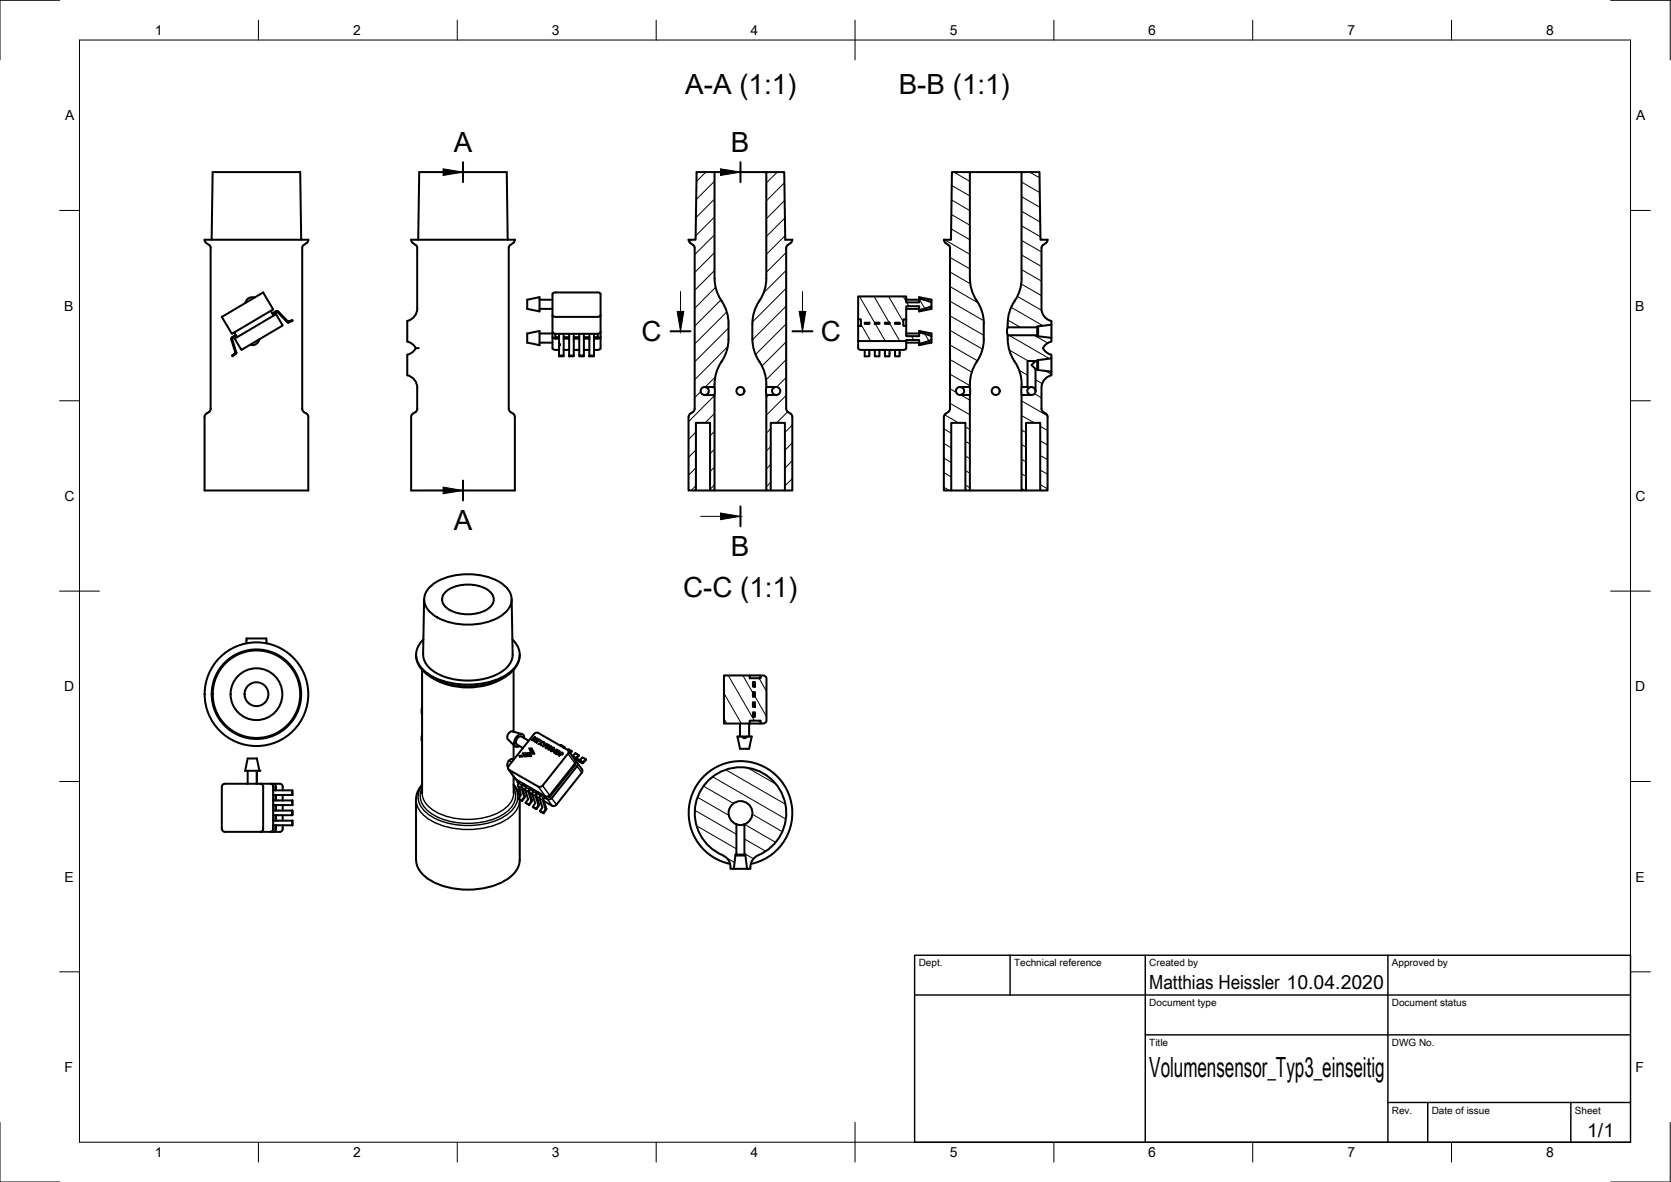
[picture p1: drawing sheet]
<svg xmlns="http://www.w3.org/2000/svg" width="420mm" height="297mm" viewBox="0 0 420 297" stroke-linecap="round" stroke-linejoin="round" font-family="sans-serif">
<!-- layer: Sichtbar -->
<g fill="none" stroke="#000" stroke-width=".51">
<path d="M179.7 43.3h13M243.9 43.3h13M256.9 43.3v26.7a10 10 0 0 1-1.7 5.5M256.9 43.3h4.5l.2 16.9h1.8M51.9 61.1l.9 .7 .2 .5M51.9 61.1l-.5-.9h26.1l-.4 .9M53 62.3v40.4M53.2 60.2l.3-16.9h22l.2 16.9M55.8 79.6l10.3-6.1 2.6 4.3-10.4 6.1zM64 74.8a1.79 1.79 0 0 0-2.3 1.4M68.1 78.1l.7 1.2M68.5 78.7l.8-.5h.5l2.6 2.6 1.1-.4 .1 .2-1.3 .4-2.6-2.6-1.1 .6"/>
<path d="M77.1 61.1l-.9 .7-.2 .5v40.4l.3 .7 .9 .7 .3 .4v18.8h-26.1v-18.5l.2-.5 1.1-.9 .3-.7M103.8 61.1l.9 .7 .2 .5v15.2a3.7 3.7 0 0 1-2.5 3.3v5a3.6 3.6 0 0 1 2.2 1.7M103.8 61.1l-.4-.9h26.1l-.5 .9M105.2 60.2l.2-16.9h22l.3 16.9M129 61.1l-.9 .7-.2 .5v40.4l.3 .7 1.1 .9 .2 .5v18.5h-26.1v-18.5l.3-.7 .9-.7 .3-.4v-5.5a3.2 3.2 0 0 0-2.5-3.2M132.6 75.3l3.1-.6v3.6l-3.1-.7zM135.7 75.3h3.2M135.7 77.6h3.2M138.9 79.2v8.3l.5 .4h1.2M138.9 73.9v5.3M138.9 79.2l.3 .3 .5 .1h10.5M150.2 73.5h-10.5l-.5 .1-.3 .3"/>
<path d="M150.2 73.5l.6 .1 .2 .3M151 79.2l-.2 .3-.6 .1M151 73.9v13.6l-.2 .3-.6 .1M173.5 61.1l1 .7 .2 .5v40.4l-.3 .7-1.1 .9-.2 .5v18.5h1.9v-17h3.5v17h1.2v-24h-2.5l.6-.3 .4-.6-.2-.8-.6-.3h2.3v-.8M173.6 61.1l-.5-.9h1.8l.3-16.9h4.5v26.7a10.3 10.3 0 0 0 1.7 5.5M181.4 75.5a10 10 0 0 1 1.8 5.8v3.9a12.1 12.1 0 0 1-2.6 7.1l-.7 2-.2 2.2M191 75.5a10.2 10.2 0 0 0-1.8 5.8M198.1 61.6l-.4 .7v40.4l.3 .7 1.1 .9 .1 .5v18.5h-1.8v-17h-3.6v17h-1.1v-24h2.5M198.8 61.1l.4-.9h-1.8l-.2-16.9h-4.5v26.7a10 10 0 0 1-1.7 5.5M198.8 61.1l-.8 .5M215.8 74.5h12.1v1.5h3.2v-1l3 .9 .1 1-3.1 1v-1h-3.2v3.3h-.8v1.7h.8v2.6h3.2v-1l3 .9 .1 1-3.1 1v-1h-3.2v.3h-12.1v-3.8h.7v-1.7h-.7zM227.9 75.3h3.2"/>
<path d="M227.9 77.6h3.2M231.1 75v-.3l3.1 .6v.7M234.2 76.9v.7l-3.1 .7v-.4M237.3 60.2h1.8l.3-16.9h4.5v26.7M237.3 60.2l.5 .9M237.7 61.1l1 .7 .2 .5v40.4l-.3 .7-.8 .5M243.9 70a10 10 0 0 0 1.7 5.5M245.5 75.5l.2 .2M245.7 75.7a9.8 9.8 0 0 1 1.7 5.6v3.9a10 10 0 0 1-1.7 5.6M255.2 75.5l-.2 .2M263 61.1l-.9 .7-.2 .5v15.5l.3 1.1 .6 .9 .7 .6 .9 .3v.9l-3.6 .4v.3h-7.4a10.7 10.7 0 0 1 1.7-6.6M263.4 60.2l-.4 .9"/>
<path d="M58.1 85.3l1.1 3.3-.9 .8 .2 .1 .9-.6M58.9 83.5l.7 1.2M59 85.1l10.4-6.1 1.7 2.8-10.4 6.1zM59.3 84.2l-1.1 .7-.1 .4M59.4 84.4l-.9 .5-.1 .4 1 3.5M65.2 85.3a1.79 1.79 0 0 1-2.3 1.3M104.5 87.5h.8M104.6 87.5a5.1 5.1 0 0 1-2.2 1.7v5.1M132.6 83.8l3.1-.6v3.5l-3.1-.6zM135.7 83.8h3.2M135.7 86.1h3.2M138.9 84.7l.5 .4h1.2"/>
<path d="M138.9 83.5l.3 .3 .5 .1h10.5M139.6 83.9l.1 .8h.9M140.6 84.2v2.2M140.6 89.4h1.1v.1h-1.1zM140.6 86.9v2.5M140.6 86.4l.2 .2-.2 .3M140.8 86.6l-.2 .3M141.7 84.2v5.2M141.7 85.1h1.4M141.7 84.7h1.4M141.7 87.9h1.4M143.1 89.4h1.2v.1h-1.2z"/>
<path d="M143.1 84.2v5.2M144.3 84.2v5.2M144.3 85.1h1.3M144.3 84.7h1.3M144.3 87.9h1.3M145.6 84.2v5.2h1.2v-5.2M145.6 89.4v.1h1.2v-.1M146.8 85.1h1.4M146.8 84.7h1.4M146.8 87.9h1.4M148.2 89.4h1.2v.1h-1.2zM148.2 84.2v5.2"/>
<path d="M149.4 84.2v5.2M149.4 85.1h.8M149.4 84.7h.8M149.4 87.9h.8M150.3 83.9l-.1 .8M151 84.7l-.2 .3-.6 .1M151 83.5l-.2 .3-.6 .1M177.4 97.3a1.01 1.01 0 0 0-1.2 .9 1.01 1.01 0 0 0 1 1.1M179.7 97.3v2M189.2 81.3v3.9M189.2 85.2a12.1 12.1 0 0 0 2.5 7.1l.7 2 .3 2.2M192.7 96.5v.7h2.5"/>
<path d="M192.7 97.2v2.1M195.2 97.2l-.8 .4-.3 .5 .2 .8 .9 .4M195.2 97.2a1.01 1.01 0 0 1 1 1.1 1.01 1.01 0 0 1-1 1M215.8 85.7v1.8l.2 .3 .6 .1M215.8 80.2v1.7M217.4 81.1h1.2v.3h-1.2zM217.4 87.9v1.6h1.2v-1.6M220 81.1h1.1v.3h-1.1zM220 87.9v1.6h1.1v-1.6M222.5 81.1h1.2v.3h-1.2zM222.5 87.9v1.6h1.2v-1.6M225 81.1h1.2v.3h-1.2z"/>
<path d="M225 87.9v1.6h1.2v-1.6M227.9 85.7v1.8l-.5 .4h-10.8M227.9 83.8h3.2M227.9 86.1h3.2M227.9 80.2v1.7M231.1 83.5v-.3l3.1 .6v.7M234.2 85.4v.7l-3.1 .6v-.3M241.4 99.3h2.5v24h-1.2v-17h-3.5v17h-1.9v-18.5M241.4 97.2l.7 .3 .3 .7-.2 .6-.8 .5M241.4 97.2a1.01 1.01 0 0 0-1 1.1 1.01 1.01 0 0 0 1 1M243.9 96.5v.7h-2.5M243.9 97.2v2.1"/>
<path d="M245.7 90.8a10.2 10.2 0 0 0-1.8 5.7M253.4 82.3l-.2 .7 .2 1.3M255 90.8a9.7 9.7 0 0 1 1.9 5.7M255.1 90.8a10.5 10.5 0 0 1-1.7-6.5h7.4v.2l3.6 .4v.9l-.8 .3-.8 .6a.8 .8 0 0 0-.5 .7 .8 .8 0 0 0 .4 .8l.8 .6 .9 .3v1l-3.6 .4v.2h-2.4v6.5M256.9 96.5v.7h1.5M256.9 97.2v2.1M258.4 97.2l.2 .3 .5-.2 .7 .1 .5 .5 .1 .4M258.6 97.5l-.3 .6 .1 .5 .3 .5 .7 .2M259.4 99.3h-2.5v24h1.1v-17h3.6v17h1.8v-18.5M260.4 92.7h.4v.3l3.6 .4v.9l-.8 .3-.9 .7-.5 .8-.3 .9v6l.3 .4 .7 .5M260.4 90.7l-1 1 1 1M260.4 92.7v5.6"/>
<path d="M260.4 98.3a1.01 1.01 0 0 1-1 1M260.8 90.7v2M260.8 82.3v2M261 90.5v2.5M261 82v2.5M264.4 90.1v3.3M264.4 81.6v3.3M237.8 103.9l-.3 .4-.2 .5M262.9 103.9l.4 .4 .1 .5M175 123.3h3.5M179.7 123.3h13M193.8 123.3h3.6"/>
<path d="M239.2 123.3h3.5M243.9 123.3h13M258 123.3h3.6M106.6 150.6l-.2 13.9M108.1 147.5a15.2 15.2 0 0 1 12.8-2.9 9.9 9.9 0 0 1 7.4 4.4 4.3 4.3 0 0 1-1.9 5.5 16.6 16.6 0 0 1-17.5 0 4.3 4.3 0 0 1-.8-7zM112.3 148.5a9.7 9.7 0 0 1 10.7 0 2.69 2.69 0 0 1 1.1 2.6 2.69 2.69 0 0 1-1.8 2.2 9.9 9.9 0 0 1-10-.5 2.54 2.54 0 0 1 0-4.3zM128.7 150.6l.2 13.9a5.8 5.8 0 0 1-3.7 4.8 17.2 17.2 0 0 1-16.7-1 4.9 4.9 0 0 1-2.1-3.8M67 160.9v-.4h-5l-.1 1.2M67 160.9l.1 .8M104.6 164.6l.2 1.5 .7 1.4 1.2 1.4 1.2 1 2.1 1.1 2.1 .8 1.9 .4 2.8 .3M106.1 168.3v31M106.1 177.7l-.1 1.1 .1 .6"/>
<path d="M106.5 160.7a5.1 5.1 0 0 0 .6 8.3 19.5 19.5 0 0 0 21.1 0 5.1 5.1 0 0 0 .6-8.3M129.1 168.3v15.6M130.7 164.6l-.2 1.5-.8 1.5-1.1 1.3-1.3 1.1-1.8 .9-2.4 .9-2.6 .5-2.1 .2M182 169.7h6.5v.7h2.8v-.7h.5a.86 .86 0 0 1 .9 .8v10.5a.88 .88 0 0 1-.9 .8h-.5v-.7h-2.8v.7h-6.5zM188.5 169.7l2.8 .1M189.3 176.5h.5v1.1h-.5zM189.3 173.9h.5v1.2h-.5zM189.3 171.4h.5v1.2h-.5zM189.3 179h.5v1.2h-.5zM55.8 197.8v10.4M56.5 197h9M56.5 197a.75 .75 0 0 0-.7 .8"/>
<path d="M62.3 193.7v3.3M64.6 190.6h-2.3l-.7 3.1h3.6M64.6 190.6l.6 3.1M64.6 197v-3.3v3.3M64.6 190.6h.1M65.2 193.7h.1M65.5 197h4.9a.75 .75 0 0 1 .7 .8v.8M65.5 197a.71 .71 0 0 1 .7 .8v10.4a.75 .75 0 0 1-.7 .8M68 197a.71 .71 0 0 1 .7 .8v10.4a.75 .75 0 0 1-.7 .8M68.7 198.6h4.9l-.1 1.2M68.7 197.7h.1M68.7 197a.75 .75 0 0 1 .7 .8v.8"/>
<path d="M68.7 197.7l.1 .1M68.8 197.8v.8M68.8 199.8v1.4M69.4 199.8v1.4M71.1 199.8v1.4M73.5 198.6v1.2h-4.8M106.1 197.2l-1 1.7-.5 1.8v15.4a6.6 6.6 0 0 0 4.4 5.6 20.4 20.4 0 0 0 18.4-.7 6.2 6.2 0 0 0 3.3-4.9v-15.2M106.1 184.6l-.1 1.2 .1 .6M127.8 193.3l2 2.6M127.9 192.5a.6 .6 0 0 0 .1 .9l7.4 4.3h.5l.5-.3M128.8 190.7l.4 .1M128.8 190.7a1.4 1.4 0 0 0-1.1 2.1"/>
<path d="M129.1 197.2l1.1 1.7 .4 1.4M129.1 187.2v3.6M129.1 195.1v4.2M129.8 195.9l7.4 4.2a.86 .86 0 0 0 1-.2M130 196l.3 .6M130.1 196.5l.3 .4 .3-.4M130.3 197.5l.4 1h-.1M130.3 196.6l.2 .2M130.4 196.8l-.2 .7M130.7 198.4l.3 1.4-.6 .9M131.1 185.1l1.8 1M131.1 185.1a1.33 1.33 0 0 0-1.2 2l1.6 .9"/>
<path d="M131.3 184.5l-2.5-.7a1.43 1.43 0 0 0-1.1 2l1.8 1.7M131.4 198.2h.1M131.4 198.2l.7 .4M131.5 197.3l.8 .5M131.6 196.9l-.5 .8 .7 2.6-.6 .9M131.7 197l-.5 .8 .8 2.4-.7 1.1-.9-.6 .9 .6M131.8 185.5a.88 .88 0 0 0-.6-1.1 .88 .88 0 0 0-1.1 .5 2.03 2.03 0 0 0-.5 2.7l.7 .1 .3-.2M132.2 197.9l-.1 .6 .7 2.4-.6 .8M132.5 197.5l-.3 .4M132.9 199l.7 2.3-.6 .9M133 198.3l-.1 .7M133.1 198.5l-.1 .3 .7 2.6"/>
<path d="M133.2 199.2l.7 .4M133.3 198.3l.8 .5M133.3 198l-.2 .4M133.5 198l-.4 .5M134 198.9l-.1 .6 .7 2.4-.6 .9 .8 .4 .6-.9-.7-2.3v-.4l.4-.6M134.3 184.5l-6.4 8M134.3 184.5a.85 .85 0 0 1 1-.3l7.4 4.2a.6 .6 0 0 1 .1 1l-6.4 8M134.3 198.5l-.3 .4M135.1 199.4l.8 .4M135.3 199.1l-.5 .8 .8 2.3M136.1 199.6l-.4 .6-.1 .4 .8 2.3-.6 .9M140.9 187.4l.2-.2 .8 .5-.2 .2"/>
<path d="M141.9 187.7v.2M142.7 188.4l.2-.2 .8 .5-.4 .5M142.9 188.6l1.8 2.5M143.7 188.7l.1 .2-.4 .4M143.9 190h.1M143.9 190h.2M144.4 190.7l.5-.2 1.6 1 .8-.7-.8-.5-.7 .8M144.5 192l.1 .2M144.6 190.7l.2 .1M144.6 192.3l-6.4 8-.4-.1M144.7 190.7l.9 .6M144.7 191l-.1 .8-6.4 8.1"/>
<path d="M144.7 190.7l-.2 .1M144.7 190.7l1.8 1.1M144.8 191.5a.64 .64 0 0 1 .3 1l-6.4 8.1M145.2 191.8l1.2 1.6-.1 .8-6.4 8a.86 .86 0 0 1-1 .3M145.5 189.7l-.7 .8-.8-.5 .7-.7 .8 .4 .1 .2-.6 .6M145.6 191.3l.9 .5M145.7 191.3h.1M146.6 191.7l-.1 .1M147.3 190.8l.1 .1-.8 .8M186.1 181.8v3.3M186.6 185.1h1.2l-.5 .4-.3-.1zM186.6 185.1h-1.2l.7 3.1h2.3l.6-3.1h-1.2"/>
<path d="M188.4 181.8v3.3M188.5 181.8h2.4M191.3 181.7l-.3 .1M55.8 208.2a.75 .75 0 0 0 .7 .8M56.5 209h13.9M68.7 201.2h4.8v1.1h-4.8M68.7 204.9h4.8M68.7 203.7h4.8M68.7 206.2h4.8v1.2h-4.8M68.7 208.4h.1M68.8 202.3v1.4M68.8 204.9v1.3"/>
<path d="M68.8 207.4v.8M68.8 208.2l-.1 .1M69.4 207.4v.8a.75 .75 0 0 1-.7 .8M69.4 202.3v1.4M69.4 204.9v1.3M71.1 207.4v.8a.75 .75 0 0 1-.7 .8M71.1 202.3v1.4M71.1 204.9v1.3M73.5 203.7l.1 1.2zM73.5 201.2v1.1M73.5 206.2v1.2M133.7 201.4l-.6 .9-.9-.6 .9 .6"/>
<path d="M134 202.8l.9 .5-.1-.1M135 200.3l.7 .4M135.6 202.2l-.7 1.1M136.5 201.1l.7 2.3-.6 .9M136.6 200.4l-.1 .7M136.7 200.5l-.1 .4 .8 2.3M136.8 201.3l2.1 1.2M136.9 200.4l.8 .4a.86 .86 0 0 0 1-.2M136.9 200.1l-.3 .3M137.1 200.1l-.4 .5M137.4 203.2l-.7 1.2-.9-.6 .9 .6M181.7 214.9a11.5 11.5 0 0 1-4.4-17.8 11.5 11.5 0 0 1 18.4 .6 11.5 11.5 0 0 1-5.5 17.5l-1.1 1.1-.4 1.1v.9h-.9l-.4-3.5h-.2v-7.6l-.8 .1-1.2-.1v7.6h-.3l-.4 3.5h-.8l-.1-1.1-.3-.9-.8-.9-.8-.5"/>
<path d="M183.6 217.1a13 13 0 0 1-8.2-20.1 13 13 0 0 1 21.6 .1 13 13 0 0 1-8.2 20M184.5 218.3h3.3M184.9 215h2.5M185.2 214.8h2M185.2 207.1a3 3 0 0 1-1.4-4.6 3 3 0 0 1 4.8 0 3 3 0 0 1-1.4 4.6"/>
<circle cx="186.2" cy="98.3" r="1"/>
<circle cx="250.4" cy="98.3" r="1"/>
<circle cx="64.5" cy="174.5" r="3"/>
<circle cx="64.5" cy="174.5" r="6.5"/>
<circle cx="64.5" cy="174.5" r="11"/>
<circle cx="64.5" cy="174.5" r="11.3"/>
<circle cx="64.5" cy="174.5" r="13"/>
</g>
<!-- layer: Sichtbar schmal -->
<g fill="none" stroke="#000" stroke-width=".36">
<path d="M108.5 170.2a17.4 17.4 0 0 0 18.3 0M116.8 172.5h1.7M116.9 172.5h1.5M106.1 197.4a4.7 4.7 0 0 0 .8 6.6 17.7 17.7 0 0 0 13.9 3.2 13.3 13.3 0 0 0 8.3-3.9 4.5 4.5 0 0 0 .1-5.9M106.1 198a4.6 4.6 0 0 0 1.7 6 17.9 17.9 0 0 0 19.7 0 4.6 4.6 0 0 0 1.7-6M106.2 199.3a5.7 5.7 0 0 0 3.3 4.7 17.7 17.7 0 0 0 17.3-.7 5.3 5.3 0 0 0 2.4-4M127.9 191.2l.8 .2M128 193.4l1.8 2.5M130.3 196.6l.2 .2M130.3 197.5l.8 .5M130.4 196.9l.9 .4M130.5 189.9l.8-.1 .1 .4h-.7z"/>
<path d="M131.3 189.2h.8l.2 .4h-.8zM131.3 198.1l.1 .1M131.6 189.8l.8-.1 .2 .4-.8 .1zM132.1 198.5l.8 .5M132.2 197.9l.9 .5M132.4 189.2h.8l.2 .3-.8 .1zM132.7 189.7h.8l.1 .4h-.7zM133 188h.8l.1 .4h-.7zM133.2 188.6h.8l.2 .3h-.8zM133.5 189.1h.8l.2 .4h-.8zM133.6 186l.9-.9 .1 .1-.3 .8 .7-.6 .2 .1-.6 1-.2-.1 .4-.6-.6 .5-.2-.1 .3-.7-.5 .5zM133.9 199.5l.8 .5"/>
<path d="M134 198.9l.9 .5M135.4 197.7l1.8 2.5M135.5 185.7l.3 .3v.2l-.6 .1-.3 .4-.2-.1zM135.5 185.9l.1 .3-.3-.1zM135.8 200l.8 .4M136.1 186l.1 .1v.4l.4-.2 .2 .1-.6 .3-.1 .7-.2-.1 .1-.5-.7 .2 .7-.4zM136.4 197.4l1.8 2.5M136.8 186.5l.2 .1-.3 .8 .8-.6 .1 .1-1 .7h-.2zM137.1 187.7l.4 .2 .1-.3-.3-.1 .5-.4 .4 .2-.5 .1 .1 .4-.3 .3h-.3zM138 187.8l.5-.4 .3 .2-.3 .6-.4 .3-.3-.2zM138.2 187.8l.4-.1-.6 .6zM138.7 188.1l.4-.3 .3 .2-.3 .6-.3 .3-.4-.2z"/>
<path d="M138.8 188.2l.4-.1-.5 .6zM139.2 188.7l1-.3-.8 .9-.1-.1 .1-.2-.3-.2zM139.4 188.8l.4-.2-.2 .3zM140.4 188.5l.4 .3 .1 .3-.5 .5-.3 .1-.4-.3zM140.4 188.8l.3 .2-.1 .2-.3 .3-.3-.1zM141.2 189l.4 .3-.1 .3h-.5l-.3 .4-.2-.1zM141.2 189.3l.1 .2-.2-.1zM142.8 189.4l1.8 2.4M144.4 192l.2 .3M144.6 190.7l.1 .1M144.7 190.7h.1M145.1 192.5l1.2 1.7"/>
<path d="M145.6 191.3l.9 .5M104.6 201a6.6 6.6 0 0 0 4.4 5.6 20.4 20.4 0 0 0 18.4-.7 6.2 6.2 0 0 0 3.3-4.9M135.6 200.6l.9 .5M137.7 200.9l1.2 1.6M137.9 200.1l.2 .2M138 200.1l.2 .2M138.7 200.6l1.2 1.6"/>
</g>
<!-- layer: Sichtbar -->
<circle cx="65.2" cy="193.7" r=".25" fill="#000"/>
<!-- layer: Border -->
<g fill="none" stroke="#000" stroke-width=".25">
<path d="M15 .1h-15v15M20 10.1h390v276.9h-390zM65 5.1v5M115 5.1v5M165 5.1v5M215 5.1v10M265 5.1v5M315 5.1v5M365 5.1v5M405 .1h15v15M15 52.9h5M410 52.9h5"/>
<path d="M15 100.7h5M410 100.7h5M15 148.6h10M405 148.6h10M15 196.4h5M410 196.4h5M15 244.2h5M410 244.2h5M0 282.1v14.9h15M65 287v5M115 287v5M165 287v5"/>
<path d="M215 282.1v9.9M265 287v5M315 287v5M365 287v5M420 282.1v14.9h-15"/>
</g>
<!-- layer: TitleBlock -->
<path d="M230 240.1h180v46.9h-180zM230 250h180M254 240.1v9.9M288 240.1v46.9M349 240.1v46.9M288 260.1h122M349 277.1h61M359 277.1v9.9M395 277.1v9.9" fill="none" stroke="#000" stroke-width=".36"/>
<!-- layer: Schraffur -->
<g fill="none" stroke="#000" stroke-width=".25">
<path d="M177.5 43.3l-2.4 2.3M179.7 45.5l-4.6 4.6M179.7 50l-4.7 4.7M179.7 54.5l-4.8 4.8M179.7 59l-5 5M195.4 43.3l-2.7 2.7M197.2 46l-4.5 4.5M197.3 50.4l-4.6 4.6M197.3 54.8l-4.6 4.7M197.4 59.2l-4.7 4.8M239.2 57.5l4.7 2.7M239.2 53.9l4.7 2.7"/>
<path d="M239.3 50.3l4.6 2.6M239.3 46.6l4.6 2.6M239.8 43.3l4.1 2.3M256.9 56.8l4.7 2.7M256.9 53.1l4.7 2.7M256.9 49.4l4.6 2.7M256.9 45.7l4.5 2.7M258.9 43.3l2.5 1.4M173.9 60.3l-.6 .5M179.7 63.5l-5 5M179.7 68l-5 5M179.9 72.2l-5.2 5.3"/>
<path d="M181.3 75.4l-6.6 6.6M182.7 78.4l-8 8.1M197.7 63.4l-5 5M197.7 67.9l-5.7 5.7M197.7 72.4l-8.5 8.5M197.7 76.9l-8.5 8.5M216.1 74.5l6.5 11.2M219.8 74.5l6.5 11.2M223.4 74.5l3.8 6.4M227.1 74.5l.8 1.3M228 76l.5 .9M231.1 75.1l1.4 2.5"/>
<path d="M237.5 60.3l6.4 3.6M238.9 79.4l8.5 4.9M238.9 75.7l8.4 4.9M238.9 72l7 4.1M238.9 68.4l5 2.9M238.9 64.7l5 2.9M254.2 77.2l8.1 4.7M255.8 74.5l6.1 3.5M256.8 71.4l5.1 2.9M256.9 67.8l5 2.8M256.9 64.1l5 2.9M256.9 60.4l5 2.9"/>
<path d="M262.9 60.3l.5 .2M176.2 98.4l-1.5 1.5M179.7 99.4l-6.6 6.5M179.8 94.8l-2.5 2.5M183 87.1l-8.3 8.3M183.2 82.4l-8.5 8.5M193.3 99.3l-.6 .6M197.7 81.4l-7.8 7.7M197.7 85.9l-6.1 6.1M197.7 90.4l-5.1 5M197.7 94.9l-2.4 2.4M197.7 99.4l-5 5"/>
<path d="M216.5 81.5l2.4 4.2M227.7 81.9l.2 .3M229.2 84.5l.6 .9M232.5 83.9l1.1 1.8M238.9 97.7l1.5 .9M238.9 94l5 2.9M238.9 90.3l5.4 3.2M238.9 86.7l6.9 4M238.9 83l8.1 4.7M241.6 99.3l2.3 1.3M253.4 80.4l3.2 1.9M253.7 84.3l10.2 5.8"/>
<path d="M253.7 88l4.9 2.7M256.2 93.1l2.2 1.2M256.9 97.1l.3 .1M260.1 84.3l3.3 1.9M260.1 98.9l1.8 1.1M260.4 95.4l1.6 1M262.9 93.2l1.5 .9M175 108.6l-1.9 1.8M175 113.1l-1.9 1.8M175 117.6l-1.9 1.8M179.7 103.9l-2.4 2.4M179.7 108.4l-1.1 1.1"/>
<path d="M179.7 112.9l-1.1 1.1M179.7 117.4l-1.1 1.1M193.8 107.7l-1.1 1.2M193.8 112.2l-1.1 1.2M193.8 116.7l-1.1 1.1M198 103.5l-2.7 2.8M199.2 106.8l-1.8 1.9M199.2 111.3l-1.8 1.9M199.2 115.8l-1.8 1.9M237.3 118.8l1.9 1.1M237.3 115.1l1.9 1.1M237.3 111.5l1.9 1"/>
<path d="M237.3 107.8l1.9 1.1M237.5 104.2l3.5 2.1M238.9 101.4l5 2.8M242.8 118.3l1.1 .6M242.8 114.6l1.1 .6M242.8 110.9l1.1 .7M242.8 107.3l1.1 .6M256.9 119.1l1.1 .6M256.9 115.4l1.1 .7M256.9 111.7l1.1 .7M256.9 108.1l1.1 .6M256.9 104.4l3.2 1.9"/>
<path d="M256.9 100.7l6.5 3.8M261.5 118.1l1.9 1.1M261.5 114.5l1.9 1M261.5 110.8l1.9 1.1M261.5 107.1l1.9 1.1M175 122.1l-1.2 1.2M179.7 121.9l-1.1 1.1M193.8 121.2l-1.1 1.1M199.2 120.3l-1.8 1.8M237.3 122.5l1.4 .8M242.8 121.9l1.1 .7M256.9 122.8l.8 .5"/>
<path d="M261.5 121.8l1.9 1M182 174.2l4.4 7.6M183.1 169.7l6.6 11.4M186.8 169.7l5.9 10.4M189.8 171.5l-.5 .8M190.9 170.4l1.8 3.3M176.9 197.6l7.5 4.3M179.2 195.2l18.4 10.6M182 180.6l.8 1.2M182.5 193.4l14.9 8.7M188 193l7.1 4M189.8 180.1l-.1 .1"/>
<path d="M174.7 203.6l10.5 6.1M175.1 207.5l10.1 5.8M175.4 200.3l7.8 4.6M179.8 213.9l1.3 .7M182.6 215.5l2.1 1.2M187.2 214.5l2.2 1.3M187.2 210.8l5.3 3.1M187.2 207.1l7.8 4.6M189.2 204.6l7.5 4.4"/>
</g>
<!-- layer: Beschriftungen -->
<path d="M116.4 40.8v5M186.2 40.8v5M168.6 83.3h5M199.3 83.3h5M116.4 120.8v5M186.2 127.3v5" fill="none" stroke="#000" stroke-width=".51"/>
<path d="M106.4 43.3h5M176.2 43.3h5M171.1 73.3v5M201.8 73.3v5M106.4 123.3h5M176.2 129.8h5" fill="none" stroke="#000" stroke-width=".25"/>
<path d="M111.4 42.4l5 .9-5 .8zM181.2 42.4l5 .9-5 .8zM170.3 78.3h1.6l-.8 5zM200.9 78.3h1.7l-.8 5zM111.4 122.4l5 .9-5 .8zM181.2 128.9l5 .9-5 .8z" fill="#000" stroke="#000" stroke-width=".25"/>
<g font-size="7">
<text x="172.3" y="23.5">A-A (1:1)</text>
<text x="226" y="23.5">B-B (1:1)</text>
<text x="114.1" y="38.3">A</text>
<text x="183.8" y="38.3">B</text>
<text x="161.3" y="85.8">C</text>
<text x="206.4" y="85.8">C</text>
<text x="114.1" y="133.3">A</text>
<text x="183.8" y="139.7">B</text>
<text x="171.8" y="150">C-C (1:1)</text>
<text x="289" y="270.6">Volumensensor_Typ3_einseitig</text>
</g>
<g font-size="4.9">
<text x="289" y="248.5">Matthias Heissler 10.04.2020</text>
<text x="399.1" y="285.7">1/1</text>
</g>
<g font-size="3.5">
<text x="39" y="8.8">1</text>
<text x="88.8" y="8.8">2</text>
<text x="138.8" y="8.8">3</text>
<text x="188.7" y="8.8">4</text>
<text x="238.8" y="8.8">5</text>
<text x="288.7" y="8.8">6</text>
<text x="338.8" y="8.8">7</text>
<text x="388.8" y="8.8">8</text>
<text x="16.4" y="30.2">A</text>
<text x="411.4" y="30.2">A</text>
<text x="16.2" y="78">B</text>
<text x="411.2" y="78">B</text>
<text x="16.2" y="125.9">C</text>
<text x="411.2" y="125.9">C</text>
<text x="16.2" y="173.7">D</text>
<text x="411.2" y="173.7">D</text>
<text x="16.2" y="221.6">E</text>
<text x="411.2" y="221.6">E</text>
<text x="16.2" y="269.4">F</text>
<text x="411.2" y="269.4">F</text>
<text x="39" y="290.8">1</text>
<text x="88.8" y="290.8">2</text>
<text x="138.8" y="290.8">3</text>
<text x="188.7" y="290.8">4</text>
<text x="238.8" y="290.8">5</text>
<text x="288.7" y="290.8">6</text>
<text x="338.8" y="290.8">7</text>
<text x="388.8" y="290.8">8</text>
</g>
<g font-size="2.5">
<text x="231" y="242.9">Dept.</text>
<text x="255" y="242.9">Technical reference</text>
<text x="289" y="242.9">Created by</text>
<text x="350" y="242.9">Approved by</text>
<text x="289" y="252.8">Document type</text>
<text x="350" y="252.8">Document status</text>
<text x="289" y="262.9">Title</text>
<text x="350" y="262.9">DWG No.</text>
<text x="350" y="279.9">Rev.</text>
<text x="360" y="279.9">Date of issue</text>
<text x="396" y="279.9">Sheet</text>
</g>
</svg>
